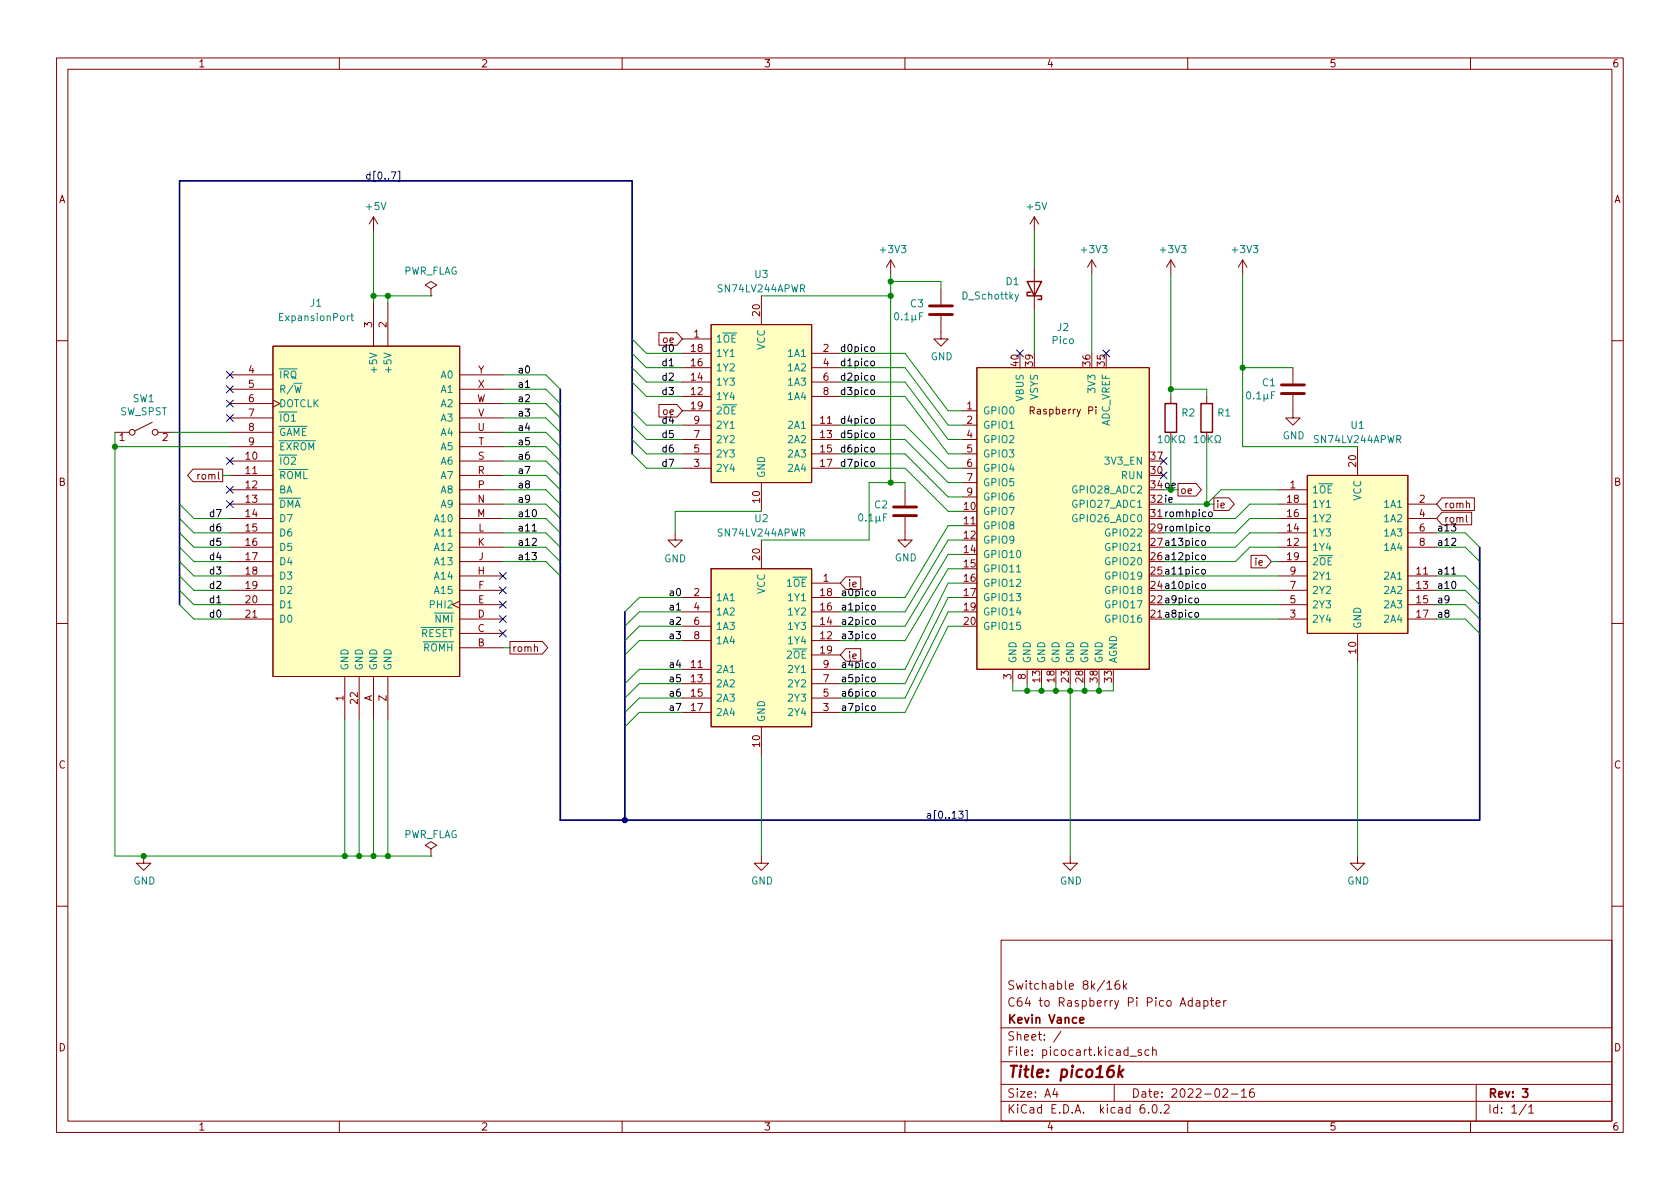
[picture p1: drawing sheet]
<svg xmlns="http://www.w3.org/2000/svg" width="297mm" height="210mm" viewBox="0 0 297 210" stroke-linecap="round" stroke-linejoin="round" font-family="sans-serif">
<g fill="none" stroke="#840000" stroke-width=".18">
<path d="M10 10.2h277v190.1h-277zM12 12.2h273v186.1h-273zM60 10.2v2M110 10.2v2M160 10.2v2M210 10.2v2M260 10.2v2M66 38.3v2.6M66 38.3l-.7 1.3M66 38.3l.8 1.3M182.9 38.3v2.6M182.9 38.3l-.8 1.3"/>
<path d="M182.9 38.3l.7 1.3M66 53.6v7.6M68.6 53.6v7.6M76.2 51l1-.6-1-.6-1 .6 1 .6v1.3M76.2 52.3h.1M116.5 58.8h3.2l.9 1.1-.9 1.1h-3.2zM120.6 59.9h5.1M125.7 57.4h17.8v27.9h-17.8zM134.6 52.3v5.1M157.5 46l-.8 1.2M157.5 46v2.5M157.5 46l.7 1.2"/>
<path d="M166.4 55.9v4h1.2l-1.2 1.3-1.3-1.3h1.3M166.4 51v2.8M182.9 47.2v7.7M193 46l-.7 1.2M193 46v2.5M193 46l.8 1.2M207 46v2.5M207 46l-.8 1.2M207 46l.8 1.2M219.7 46l-.8 1.2M219.7 46v2.5M219.7 46l.8 1.2"/>
<path d="M10 60.2h2M20.3 76.4h2.6M26.9 74.7l-3 1.5M27.9 76.4h2.6M40.6 66.3h7.7M40.6 68.8h7.7M40.6 71.4h7.7M40.6 73.9h7.7M40.6 76.4h7.7M40.6 79h7.7M48.3 61.2h33v58.4h-33zM48.3 70.7l1.2 .7-1.2 .6"/>
<path d="M81.3 66.3h7.6M81.3 68.8h7.6M81.3 71.4h7.6M81.3 73.9h7.6M81.3 76.4h7.6M81.3 79h7.6M116.5 71.5h3.2l.9 1.1-.9 1.1h-3.2zM120.6 75.2h5.1M120.6 70.1h5.1M120.6 77.7h5.1M120.6 67.6h5.1M120.6 65h5.1"/>
<path d="M120.6 62.5h5.1M120.6 72.6h5.1M143.5 75.2h5.1M143.5 70.1h5.1M143.5 77.7h5.1M143.5 67.6h5.1M143.5 65h5.1M143.5 62.5h5.1M170.2 75.2h2.5M170.2 77.7h2.5M170.2 72.6h2.5M172.7 65h30.5v53.4h-30.5z"/>
<path d="M193.8 71.9v.2M193.8 72.4v.8M207 70.1v1.3M207 76.4v1.3M213.4 70.1v1.3M213.4 76.4v1.3M228.6 69.8v4.1h1.3l-1.3 1.3-1.3-1.3h1.3M228.6 65v2.8M240 79v5.1M285 60.2h2M34.1 83h5.3v2.2h-5.3l-.9-1.1zM40.6 81.5h7.7"/>
<path d="M40.6 84.1h7.7M40.6 86.6h7.7M40.6 89.1h7.7M40.6 91.7h7.7M40.6 94.2h7.7M40.6 96.8h7.7M40.6 99.3h7.7M81.3 81.5h7.6M81.3 84.1h7.6M81.3 86.6h7.6M81.3 89.1h7.6M81.3 91.7h7.6"/>
<path d="M81.3 94.2h7.6M81.3 96.8h7.6M81.3 99.3h7.6M119.4 94.2v1.3h1.2l-1.2 1.3-1.3-1.3h1.3M120.6 80.3h5.1M120.6 82.8h5.1M134.6 85.3v5.1M134.6 95.5v5.1M143.5 80.3h5.1M143.5 82.8h5.1M160 91.4v4.1h1.3l-1.3 1.3-1.3-1.3h1.3M160 86.6v2.8"/>
<path d="M170.2 80.3h2.5M170.2 82.8h2.5M170.2 93h2.5M170.2 85.3h2.5M170.2 87.9h2.5M208.3 85.5h3.2l.9 1.1-.9 1.1h-3.2zM214.6 88h2.7l.9 1.1-.9 1.2h-2.7zM221.2 98.2h2.6l1 1.1-1 1.1h-2.6zM226.1 86.6h5M226.1 89.1h5M226.1 91.7h5M226.1 94.2h5"/>
<path d="M226.1 96.8h5M226.1 99.3h5M231.1 84.1h17.8v27.9h-17.8zM248.9 89.1h5.1M248.9 91.7h5.1M248.9 94.2h5.1M248.9 96.8h5.1M255 90.6h5.2v2.2h-5.2l-1-1.1zM255 88h5.7v2.3h-5.7l-1-1.2zM259.3 91.1v1.1l.2 .2M259.3 89.1l.2-.1h.3v.8M10 110.2h2"/>
<path d="M40.6 101.8h7.7M40.6 104.4h7.7M40.6 106.9h7.7M40.6 109.5h7.7M61 119.6v7.6M63.5 119.6v7.6M66 119.6v7.6M68.6 119.6v7.6M81.3 106.3l-1.3 .6 1.3 .7M81.3 101.8h7.6M81.3 104.4h7.6M81.3 106.9h7.6"/>
<path d="M81.3 109.5h7.6M81.3 114.5h7.6M81.3 112h7.6M90.2 113.4h5.7l1 1.1-1 1.2h-5.7zM94.5 114.5l.2-.1h.3v.8M120.6 118.4h5.1M120.6 113.3h5.1M120.6 110.7h5.1M120.6 108.2h5.1M120.6 105.7h5.1M125.7 100.6h17.8v27.9h-17.8zM143.5 103.1h5.1"/>
<path d="M143.5 118.4h5.1M143.5 113.3h5.1M143.5 110.7h5.1M143.5 108.2h5.1M143.5 105.7h5.1M143.5 115.8h5.1M149.5 114.7h2.7v2.2h-2.7l-.9-1.1zM149.5 102h2.7v2.2h-2.7l-.9-1.1zM179.1 118.4v2.5M181.6 118.4v2.5M226.1 101.8h5M226.1 104.4h5"/>
<path d="M226.1 106.9h5M226.1 109.5h5M240 112v5.1M248.9 101.8h5.1M248.9 104.4h5.1M248.9 106.9h5.1M248.9 109.5h5.1M285 110.2h2M120.6 120.9h5.1M120.6 123.4h5.1M120.6 126h5.1M134.6 128.5v5.1"/>
<path d="M143.5 120.9h5.1M143.5 123.4h5.1M143.5 126h5.1M25.4 151.4v1.2h1.3l-1.3 1.3-1.3-1.3h1.3M76.2 150.1l1-.6-1-.7-1 .7 1 .6v1.3M76.2 151.4h.1M134.6 151.4v1.2h1.3l-1.3 1.3-1.3-1.3h1.3M189.2 151.4v1.2h1.3l-1.3 1.3-1.2-1.3h1.2M240 151.4v1.2h1.3l-1.3 1.3-1.2-1.3h1.2M10 160.2h2M177 166.3h108v32h-108zM195.7 173.9l.4-.5v1.5"/>
<path d="M195.7 174.9h.9M197.9 173.4a.59 .59 0 0 0-.8 .7v.5l.2 .3h.4l.2-.1 .1-.5-.1-.2-.5-.1-.3 .3M198.6 173.4v1.5M198.8 174.4l.4 .5M199.2 173.9l-.6 .6M210.8 177l-.4-.1-.3 .3v.4l.1 .3h.6M210.8 176.4v1.5M211.5 177h.6v.9M212.1 177.3l-.5 .1a.29 .29 0 0 0-.2 .2 .29 .29 0 0 0 .2 .3h.5M212.9 177l.4-.1 .3 .3v.4l-.2 .3h-.5M212.9 176.9v1.5M214 176.9h.6"/>
<path d="M214.2 176.4v1.3l.4 .2M215 177.4l.7-.1-.1-.3-.4-.1-.2 .2 .1 .8h.5M216.4 176.9v1M216.8 176.9l-.3 .1-.1 .2M285 160.2h2M60 198.3v2M110 198.3v2M160 198.3v2M177 194.8h108M177 191.8h108M177 187.8h108M177 181.8h108"/>
<path d="M186.5 192.5l-.4 1h1M186.9 193v1M187.6 182.4l-1.3 1.9M197 191.8v3M199.8 186.8h1.1M201.8 185.7l-.4-.1-.2 .2 .1 .3 .5 .1v.4h-.6M202.3 195.3a.59 .59 0 0 0-.7 .7v.5l.1 .3h.4l.3-.1v-.5l-.1-.2-.4-.1-.3 .3M203.1 196.7v.1M203.1 185.7l-.4-.1-.3 .3v.4l.2 .3h.5M203.8 185.8l.2-.2 .4 .1v.9M203.8 185.1v1.5M203.9 195.4l.2-.1a.81 .81 0 0 1 .6 .7 .81 .81 0 0 1-.3 .8h-.2a.81 .81 0 0 1-.6-.6 .81 .81 0 0 1 .3-.8z"/>
<path d="M205.2 196.7v.1M205.9 195.5l.5-.2 .2 .2 .1 .3-.9 1h.9M210 198.3v2M216.2 192.7l.6-.2 .2 .2 .1 .3-1 1h1M217.7 193.5h1.2M219.5 193l.4-.5v1.5M219.5 194h.9M221.6 192.5a.59 .59 0 0 0-.7 .7v.5l.2 .3h.4l.2-.1 .1-.5-.2-.2-.4-.1-.3 .3M260 198.3v2M261 191.8v6.5M269.9 195.3l-1.3 1.9M270.3 195.8l.4-.5v1.5"/>
<path d="M270.3 196.8h.9"/>
<circle cx="23.4" cy="76.4" r=".51"/>
<circle cx="27.4" cy="76.4" r=".51"/>
</g>
<path d="M190.9 180.4l.7-.1v-.3l-.5-.1-.2 .2 .1 .8h.6M269.2 192.5h.9l-.5 .6 .5 .1v.7l-.3 .1h-.4l-.2-.1" fill="none" stroke="#840000" stroke-width=".3"/>
<path d="M198 188.5l-.3 2M198 189.7l.5 .8M198.6 189.1l-.8 .8" fill="none" stroke="#840000" stroke-width=".4"/>
<g fill="#ffffc2" stroke="#ffffc2" stroke-width=".18">
<path d="M48.3 61.2h33v58.4h-33z"/>
<path d="M125.7 100.6h17.8v27.9h-17.8z"/>
<path d="M125.7 57.4h17.8v27.9h-17.8z"/>
<path d="M231.1 84.1h17.8v27.9h-17.8z"/>
<path d="M172.7 65h30.5v53.4h-30.5z"/>
</g>
<g fill="none" stroke="#008484" stroke-width=".18">
<path d="M61.8 55.9l-.4 .2M62 55.9h.5M62.2 55.4v1.1l.3 .2M158.3 55.4l.2-.1a.68 .68 0 0 1 .4 .6 .68 .68 0 0 1-.4 .7l-.2-.1-.1-.4zM159.4 56.5v.1M160 55.7l.3-.4v1.3M160 56.6h.7M161.3 55.7v1.3M161.9 56.4l.1 .2M161.9 55.7l-.1 .8-.4 .1-.1-.2M162.6 55.9h.4M163.2 55.3h-.6v1.3"/>
<path d="M180.1 52l-.4 1.2-.2 .1M204.8 77.4l.4-.4v1.3M204.8 78.3h.7M206.1 77.1l.2-.1a.68 .68 0 0 1 .4 .7 .68 .68 0 0 1-.4 .6l-.2-.1-.1-.4zM207.3 77v1.3M207.5 77.6l.5 .7M208 77l-.7 .7M208.5 78.3h.3v-.2a.54 .54 0 0 1-.3-.8 .54 .54 0 0 1 .8-.2 .58 .58 0 0 1-.2 1v.2h.3M211.1 77.4l.4-.4v1.3M211.1 78.3h.8M212.5 77.1l.2-.1a.68 .68 0 0 1 .4 .7 .68 .68 0 0 1-.4 .6l-.2-.1-.1-.4zM213.6 77v1.3"/>
<path d="M213.8 77.6l.5 .7M214.3 77l-.7 .7M214.8 78.3h.3v-.2a.54 .54 0 0 1-.2-.8 .54 .54 0 0 1 .7-.2 .58 .58 0 0 1-.1 1v.2h.3M220.5 69.4l.2-.1a.68 .68 0 0 1 .4 .6 .68 .68 0 0 1-.4 .6l-.2-.1-.1-.3zM221.7 70.4v.1M222.2 69.6l.4-.3v1.2M222.2 70.5h.7M223.5 69.7v1.3M224.1 70.4l.2 .1M224.1 69.7l-.1 .8h-.3l-.2-.1M224.8 69.9h.4M225.4 69.3h-.6v1.2"/>
<path d="M151.9 91l.2-.1a.68 .68 0 0 1 .5 .6 .68 .68 0 0 1-.5 .6l-.2-.1-.1-.3zM153.1 92v.1M153.6 91.2l.4-.3v1.2M153.6 92.1h.8M154.9 91.3v1.3M155.5 92l.2 .1M155.5 91.3l-.1 .8h-.3l-.2-.1M156.2 91.5h.5M156.8 90.9h-.6v1.2M179.7 101.2h.8"/>
</g>
<path d="M164.3 55.6h4.1M164.3 54.1h4.1M226.6 69.6h4M226.6 68.1h4M158 91.2h4.1M158 89.7h4.1" fill="none" stroke="#840000" stroke-width=".51"/>
<path d="M181.6 49.8h2.5l-1.2 2.5zM182.2 51.7h-.6v.6h2.5v.7h-.6M206 71.4h2v5h-2zM212.3 71.4h2.1v5h-2.1z" fill="none" stroke="#840000" stroke-width=".25"/>
<g fill="none" stroke="#000084" stroke-width=".18">
<path d="M65.4 30.9l-.3-.1-.3 .3 .1 .5h.5M40 70.8l1.2 1.2M40 68.2l1.2 1.2M40 73.3l1.2 1.2M40 65.7l1.2 1.2M41.2 70.8l-1.2 1.2M41.2 68.2l-1.2 1.2M41.2 73.3l-1.2 1.2M41.2 65.7l-1.2 1.2M179.7 61.9l1.2 1.2M180.9 61.9l-1.2 1.2M195 61.9l1.2 1.2"/>
<path d="M196.2 61.9l-1.2 1.2M40 80.9l1.2 1.2M40 86l1.2 1.2M40 88.5l1.2 1.3M41.2 80.9l-1.2 1.2M41.2 86l-1.2 1.2M41.2 88.5l-1.2 1.3M205.1 83.5l1.2 1.2M205.1 80.9l1.2 1.2M206.3 83.5l-1.2 1.2M206.3 80.9l-1.2 1.2M88.3 103.8l1.2 1.2"/>
<path d="M88.3 106.3l1.2 1.2M88.3 101.2l1.2 1.3M88.3 108.9l1.2 1.2M88.3 111.4l1.2 1.2M89.5 103.8l-1.2 1.2M89.5 106.3l-1.2 1.2M89.5 101.2l-1.2 1.3M89.5 108.9l-1.2 1.2M89.5 111.4l-1.2 1.2M164 143.9h.5v.8M164.5 144.2h-.4l-.2 .2 .2 .3 .4-.1"/>
</g>
<g fill="none" stroke="#000" stroke-width=".18">
<path d="M94.1 93.9h.7M212.5 98.3l.2-.2 .4 .2v.4l-.1 .2-.3 .1-.2-.1zM212.5 95.7l.2-.1 .4 .1v.5l-.1 .2h-.3l-.2-.1zM213.3 93.2l.1-.1 .4 .1 .1 .5-.2 .1-.3 .1-.1-.1zM213.8 90.6l.3-.1 .2 .3v.3l-.2 .3-.3-.1-.1-.2zM154.2 107.1l.3-.1 .3 .3v.3l-.3 .3-.3-.1-.1-.2zM154.2 119.8l.3-.1 .3 .3v.3l-.3 .3-.3-.1-.1-.2zM154.2 117.3l.3-.1 .3 .2v.4l-.3 .2h-.3l-.1-.2zM154.2 104.6l.3-.1 .3 .2v.4l-.3 .2h-.3l-.1-.2zM154.2 109.6h.3l.3 .2v.4l-.3 .2h-.3l-.1-.2zM154.2 112.2l.3-.1 .3 .3v.3l-.3 .3-.3-.1-.1-.2zM211.4 105.8h.3l.2 .2v.4l-.2 .2-.3-.1-.1-.1z"/>
<path d="M211.4 108.4l.3-.1 .2 .2v.4l-.2 .2h-.3l-.1-.2zM212.5 100.8l.2-.1 .4 .1v.5l-.1 .2h-.3l-.2-.1zM212.5 103.3l.2-.1 .4 .1v.5l-.1 .2-.3 .1-.2-.2zM256.7 101.5h.7M154.2 124.9l.3-.1 .3 .3v.3l-.3 .3-.3-.1-.1-.2zM154.2 122.3h.3l.3 .2v.4l-.3 .2h-.3l-.1-.2z"/>
</g>
<path d="M99.1 68.8v76.2h162.5v-48.2M111.8 80.3v-48.3h-80.1v74.9M110.5 108.2v36.8" fill="none" stroke="#000084" stroke-width=".3"/>
<g fill="none" stroke="#008400" stroke-width=".18">
<path d="M66 52.3h10.2M66 40.9v12.7M68.6 52.3v1.3M111.8 59.9l2.5 2.6h6.3M134.6 52.3h22.9M157.5 48.5v36.8M157.5 49.8h8.9v1.2M182.9 40.9v6.3M182.9 54.9v7.6M193 48.5v14M207 48.5v21.6M219.7 48.5v30.5h20.3"/>
<path d="M20.3 79h20.3M20.3 76.4v75h55.9M30.5 76.4h10.1M88.9 68.8h7.6l2.6 2.6M88.9 79h7.6l2.6 2.5M88.9 76.4h7.6l2.6 2.6M88.9 71.4h7.6l2.6 2.5M88.9 66.3h7.6l2.6 2.5M88.9 73.9h7.6l2.6 2.5M111.8 62.5l2.5 2.5h6.3M111.8 67.6l2.5 2.5h6.3M111.8 72.6l2.5 2.6h6.3"/>
<path d="M111.8 75.2l2.5 2.5h6.3M111.8 77.7l2.5 2.6h6.3M111.8 65l2.5 2.6h6.3M148.6 65h11.4l7.6 10.2h2.6M148.6 77.7h11.4l7.6 7.6h2.6M148.6 70.1h11.4l7.6 10.2h2.6M148.6 75.2h11.4l7.6 7.6h2.6M148.6 67.6h11.4l7.6 10.1h2.6M148.6 62.5h11.4l7.6 10.1h2.6M207 77.7v8.9h1.3M207 68.8h6.4v1.3M213.4 77.7v11.4l2.5-2.5h10.2"/>
<path d="M219.7 65h8.9M31.7 91.7l2.6 2.5h6.3M31.7 94.2l2.6 2.6h6.3M31.7 99.3l2.6 2.5h6.3M31.7 96.8l2.6 2.5h6.3M31.7 89.1l2.6 2.6h6.3M39.4 84.1h1.2M88.9 94.2h7.6l2.6 2.6M88.9 89.1h7.6l2.6 2.6M88.9 96.8h7.6l2.6 2.5M88.9 99.3h7.6l2.6 2.5M88.9 86.6h7.6l2.6 2.5"/>
<path d="M88.9 91.7h7.6l2.6 2.5M88.9 84.1h7.6l2.6 2.5M88.9 81.5h7.6l2.6 2.6M111.8 80.3l2.5 2.5h6.3M134.6 90.4h-15.2v3.8M148.6 82.8h11.4l7.6 7.6h2.6M148.6 80.3h11.4l7.6 7.6h2.6M160 86.6v-1.3h-6.3v10.2h-19.1M170.2 95.5h-2.6l-7.6 12.7h-11.4M170.2 98h-2.6l-7.6 12.7h-11.4M170.2 93h-2.6l-7.6 12.7h-11.4M205.7 89.1h8.9"/>
<path d="M224.8 99.3h1.3M226.1 91.7h-5.1l-2.6 2.5h-12.7M226.1 94.2h-5.1l-2.6 2.6h-12.7M226.1 89.1h-5.1l-2.6 2.6h-12.7M226.1 96.8h-5.1l-2.6 2.5h-12.7M254 94.2h5.1l2.5 2.6M254 96.8h5.1l2.5 2.5M31.7 101.8l2.6 2.6h6.3M31.7 106.9l2.6 2.6h6.3M31.7 104.4l2.6 2.5h6.3M88.9 114.5h1.3M120.6 113.3h-7.6l-2.5 2.5"/>
<path d="M120.6 108.2h-7.6l-2.5 2.5M120.6 110.7h-7.6l-2.5 2.6M120.6 105.7h-7.6l-2.5 2.5M120.6 118.4h-7.6l-2.5 2.5M170.2 103.1h-2.6l-7.6 15.3h-11.4M170.2 100.6h-2.6l-7.6 12.7h-11.4M170.2 108.2h-2.6l-7.6 15.2h-11.4M170.2 110.7h-2.6l-7.6 15.3h-11.4M170.2 105.7h-2.6l-7.6 15.2h-11.4M205.7 104.4h20.4M205.7 101.8h20.4M205.7 109.5h20.4"/>
<path d="M205.7 106.9h20.4M240 117.1v34.3M254 104.4h5.1l2.5 2.5M254 101.8h5.1l2.5 2.6M254 109.5h5.1l2.5 2.5M254 106.9h5.1l2.5 2.6M61 127.2v24.2M63.5 127.2v24.2M66 127.2v24.2M68.6 127.2v24.2M120.6 123.4h-7.6l-2.5 2.6M120.6 126h-7.6l-2.5 2.5"/>
<path d="M120.6 120.9h-7.6l-2.5 2.5M134.6 133.6v17.8M179.1 120.9v1.3h17.7v-1.3M181.6 120.9v1.3M184.1 120.9v1.3M186.7 120.9v1.3M189.2 120.9v30.5M191.8 120.9v1.3M194.3 120.9v1.3"/>
</g>
<g fill="#008400" stroke="#008400" stroke-width=".18">
<circle cx="20.3" cy="79" r=".46"/>
<circle cx="66" cy="52.3" r=".46"/>
<circle cx="68.6" cy="52.3" r=".46"/>
<circle cx="68.6" cy="151.4" r=".46"/>
<circle cx="66" cy="151.4" r=".46"/>
<circle cx="25.4" cy="151.4" r=".46"/>
<circle cx="63.5" cy="151.4" r=".46"/>
<circle cx="61" cy="151.4" r=".46"/>
<circle cx="194.3" cy="122.2" r=".46"/>
<circle cx="213.4" cy="89.1" r=".46"/>
<circle cx="184.1" cy="122.2" r=".46"/>
<circle cx="181.6" cy="122.2" r=".46"/>
<circle cx="191.8" cy="122.2" r=".46"/>
<circle cx="189.2" cy="122.2" r=".46"/>
<circle cx="186.7" cy="122.2" r=".46"/>
<circle cx="157.5" cy="49.8" r=".46"/>
<circle cx="157.5" cy="52.3" r=".46"/>
<circle cx="157.5" cy="85.3" r=".46"/>
<circle cx="207" cy="68.8" r=".46"/>
<circle cx="207" cy="86.6" r=".46"/>
<circle cx="219.7" cy="65" r=".46"/>
</g>
<circle cx="110.5" cy="145" r=".46" fill="#000084" stroke="#000084" stroke-width=".18"/>
<text font-size="2.8" fill="#840000" x="178" y="190.6">Title: pico16k</text>
<g font-size="2.1" fill="#840000">
<text x="178" y="178">C64 to Raspberry Pi Pico Adapter</text>
<text x="178" y="175">Switchable 8k/16k</text>
<text x="178" y="184">Sheet: /</text>
<text x="178" y="181">Kevin Vance</text>
<text x="178" y="186.7">File: picocart.kicad_sch</text>
<text x="178" y="196.9">KiCad E.D.A. kicad 6.0.2</text>
<text x="178" y="194.1">Size: A4</text>
<text x="200" y="194.1">Date: 2022-02-16</text>
<text x="263" y="194.1">Rev: 3</text>
<text x="263" y="196.9">Id: 1/1</text>
</g>
<g font-size="1.8" fill="#840000">
<text x="35" y="11.9">1</text>
<text x="85" y="11.9">2</text>
<text x="135" y="11.9">3</text>
<text x="185" y="11.9">4</text>
<text x="235" y="11.9">5</text>
<text x="285" y="11.9">6</text>
<text x="10.3" y="35.9">A</text>
<text x="285.3" y="35.9">A</text>
<text x="65.8" y="57.9" transform="rotate(-90 65.8 57.9)">3</text>
<text x="68.3" y="57.9" transform="rotate(-90 68.3 57.9)">2</text>
<text x="122.7" y="59.7">1</text>
<text x="134.4" y="55.8" transform="rotate(-90 134.4 55.8)">20</text>
<text x="117.3" y="60.7">oe</text>
<text x="122.2" y="64.8">16</text>
<text x="122.2" y="62.2">18</text>
<text x="145.6" y="62.2">2</text>
<text x="145.6" y="64.8">4</text>
<text x="180.1" y="64.7" transform="rotate(-90 180.1 64.7)">40</text>
<text x="182.6" y="64.7" transform="rotate(-90 182.6 64.7)">39</text>
<text x="192.8" y="64.7" transform="rotate(-90 192.8 64.7)">36</text>
<text x="195.3" y="64.7" transform="rotate(-90 195.3 64.7)">35</text>
<text x="44" y="66">4</text>
<text x="44" y="68.6">5</text>
<text x="44" y="71.1">6</text>
<text x="84.3" y="71.1">W</text>
<text x="84.5" y="68.6">X</text>
<text x="84.5" y="66">Y</text>
<text x="122.2" y="69.8">12</text>
<text x="122.2" y="67.3">14</text>
<text x="145.6" y="67.3">6</text>
<text x="145.6" y="69.8">8</text>
<text x="21.1" y="78">1</text>
<text x="28.7" y="78">2</text>
<text x="44" y="73.7">7</text>
<text x="44" y="76.2">8</text>
<text x="84.5" y="76.2">U</text>
<text x="84.5" y="73.7">V</text>
<text x="117.3" y="73.4">oe</text>
<text x="122.2" y="72.4">19</text>
<text x="122.7" y="77.5">7</text>
<text x="122.7" y="74.9">9</text>
<text x="145.1" y="74.9">11</text>
<text x="145.1" y="77.5">13</text>
<text x="171" y="72.4">1</text>
<text x="171" y="74.9">2</text>
<text x="171" y="77.5">4</text>
<text x="182.5" y="73.3">Raspberry Pi</text>
<text x="43.5" y="81.3">10</text>
<text x="43.5" y="83.8">11</text>
<text x="44" y="78.7">9</text>
<text x="84.5" y="83.8">R</text>
<text x="84.5" y="81.3">S</text>
<text x="84.5" y="78.7">T</text>
<text x="122.7" y="82.5">3</text>
<text x="122.7" y="80">5</text>
<text x="145.1" y="80">15</text>
<text x="145.1" y="82.5">17</text>
<text x="171" y="80">5</text>
<text x="171" y="82.5">6</text>
<text x="203.5" y="83.8">30</text>
<text x="203.5" y="81.3">37</text>
<text x="239.8" y="82.5" transform="rotate(-90 239.8 82.5)">20</text>
<text x="10.3" y="85.9">B</text>
<text x="35.2" y="84.8">roml</text>
<text x="43.5" y="86.4">12</text>
<text x="43.5" y="88.9">13</text>
<text x="84.5" y="88.9">N</text>
<text x="84.5" y="86.4">P</text>
<text x="134.4" y="88.9" transform="rotate(-90 134.4 88.9)">10</text>
<text x="171" y="85.1">7</text>
<text x="171" y="87.6">9</text>
<text x="208.6" y="87.3">oe</text>
<text x="214.9" y="89.9">ie</text>
<text x="227.6" y="88.9">18</text>
<text x="228.1" y="86.4">1</text>
<text x="251" y="88.9">2</text>
<text x="255.3" y="89.9">romh</text>
<text x="285.3" y="85.9">B</text>
<text x="43.5" y="91.4">14</text>
<text x="43.5" y="94">15</text>
<text x="84.4" y="91.4">M</text>
<text x="84.5" y="94">L</text>
<text x="170.5" y="90.2">10</text>
<text x="170.5" y="92.7">11</text>
<text x="170.5" y="95.2">12</text>
<text x="227.6" y="94">14</text>
<text x="227.6" y="91.4">16</text>
<text x="251" y="91.4">4</text>
<text x="251" y="94">6</text>
<text x="255.3" y="92.4">roml</text>
<text x="43.5" y="96.5">16</text>
<text x="43.5" y="99.1">17</text>
<text x="43.5" y="101.6">18</text>
<text x="84.5" y="101.6">H</text>
<text x="84.5" y="96.5">K</text>
<text x="84.6" y="99.1">J</text>
<text x="134.4" y="99" transform="rotate(-90 134.4 99)">20</text>
<text x="170.5" y="97.8">14</text>
<text x="170.5" y="100.3">15</text>
<text x="222" y="100">ie</text>
<text x="227.6" y="96.5">12</text>
<text x="227.6" y="99.1">19</text>
<text x="228.1" y="101.6">9</text>
<text x="250.5" y="101.6">11</text>
<text x="251" y="96.5">8</text>
<text x="43.5" y="104.1">19</text>
<text x="43.5" y="106.7">20</text>
<text x="84.5" y="106.7">E</text>
<text x="84.5" y="104.1">F</text>
<text x="122.7" y="105.4">2</text>
<text x="122.7" y="107.9">4</text>
<text x="145.1" y="107.9">16</text>
<text x="145.1" y="105.4">18</text>
<text x="145.6" y="102.9">1</text>
<text x="149.9" y="103.8">ie</text>
<text x="170.5" y="102.9">16</text>
<text x="170.5" y="105.4">17</text>
<text x="170.5" y="107.9">19</text>
<text x="228.1" y="106.7">5</text>
<text x="228.1" y="104.1">7</text>
<text x="250.5" y="104.1">13</text>
<text x="250.5" y="106.7">15</text>
<text x="43.5" y="109.2">21</text>
<text x="84.5" y="111.8">C</text>
<text x="84.5" y="109.2">D</text>
<text x="122.7" y="110.5">6</text>
<text x="122.7" y="113">8</text>
<text x="145.1" y="113">12</text>
<text x="145.1" y="110.5">14</text>
<text x="170.5" y="110.5">20</text>
<text x="228.1" y="109.2">3</text>
<text x="250.5" y="109.2">17</text>
<text x="84.5" y="114.3">B</text>
<text x="90.5" y="115.3">romh</text>
<text x="122.2" y="118.1">11</text>
<text x="145.1" y="115.6">19</text>
<text x="145.6" y="118.1">9</text>
<text x="149.9" y="116.5">ie</text>
<text x="239.8" y="115.5" transform="rotate(-90 239.8 115.5)">10</text>
<text x="60.7" y="123.9" transform="rotate(-90 60.7 123.9)">1</text>
<text x="63.2" y="124.4" transform="rotate(-90 63.2 124.4)">22</text>
<text x="65.8" y="124.1" transform="rotate(-90 65.8 124.1)">A</text>
<text x="68.3" y="124" transform="rotate(-90 68.3 124)">Z</text>
<text x="122.2" y="120.6">13</text>
<text x="122.2" y="123.2">15</text>
<text x="122.2" y="125.7">17</text>
<text x="145.6" y="125.7">3</text>
<text x="145.6" y="123.2">5</text>
<text x="145.6" y="120.6">7</text>
<text x="178.8" y="120.1" transform="rotate(-90 178.8 120.1)">3</text>
<text x="181.4" y="120.1" transform="rotate(-90 181.4 120.1)">8</text>
<text x="183.9" y="120.6" transform="rotate(-90 183.9 120.6)">13</text>
<text x="186.4" y="120.6" transform="rotate(-90 186.4 120.6)">18</text>
<text x="189" y="120.6" transform="rotate(-90 189 120.6)">23</text>
<text x="191.5" y="120.6" transform="rotate(-90 191.5 120.6)">28</text>
<text x="194.1" y="120.6" transform="rotate(-90 194.1 120.6)">38</text>
<text x="196.6" y="120.6" transform="rotate(-90 196.6 120.6)">33</text>
<text x="10.3" y="135.9">C</text>
<text x="134.4" y="132" transform="rotate(-90 134.4 132)">10</text>
<text x="285.3" y="135.9">C</text>
<text x="10.3" y="185.9">D</text>
<text x="285.3" y="185.9">D</text>
<text x="35" y="199.9">1</text>
<text x="85" y="199.9">2</text>
<text x="135" y="199.9">3</text>
<text x="185" y="199.9">4</text>
<text x="235" y="199.9">5</text>
<text x="285" y="199.9">6</text>
</g>
<g font-size="1.8" fill="#000084">
<text x="65.9" y="31.7">d[0..7]</text>
<text x="165.4" y="144.8">a[0..13]</text>
</g>
<g font-size="1.8" fill="#008484">
<text x="64.8" y="37.1">+5V</text>
<text x="181.7" y="37.1">+5V</text>
<text x="155.8" y="44.7">+3V3</text>
<text x="191.3" y="44.7">+3V3</text>
<text x="205.3" y="44.7">+3V3</text>
<text x="218" y="44.7">+3V3</text>
<text x="71.2" y="48.6">PWR_FLAG</text>
<text x="127.1" y="51.7">SN74LV244APWR</text>
<text x="133.5" y="49.1">U3</text>
<text x="170.3" y="53">D_Schottky</text>
<text x="177.9" y="50.4">D1</text>
<text x="49.6" y="56.8">ExpansionPort</text>
<text x="54.9" y="54.2">J1</text>
<text x="161" y="54.3">C3</text>
<text x="187" y="58.5">J2</text>
<text x="66.7" y="65.4" transform="rotate(-90 66.7 65.4)">+5V</text>
<text x="69.2" y="65.4" transform="rotate(-90 69.2 65.4)">+5V</text>
<text x="126.5" y="60.6">1~{OE}</text>
<text x="126.5" y="65.7">1Y2</text>
<text x="126.5" y="63.1">1Y1</text>
<text x="135.3" y="61.9" transform="rotate(-90 135.3 61.9)">VCC</text>
<text x="139.5" y="63.1">1A1</text>
<text x="139.5" y="65.7">1A2</text>
<text x="164.5" y="63.7">GND</text>
<text x="186.1" y="60.8">Pico</text>
<text x="23.5" y="71.1">SW1</text>
<text x="49.3" y="66.9">~{IRQ}</text>
<text x="49.3" y="69.5">R/~{W}</text>
<text x="78" y="69.5">A1</text>
<text x="78" y="66.9">A0</text>
<text x="126.5" y="70.7">1Y4</text>
<text x="126.5" y="68.2">1Y3</text>
<text x="139.5" y="68.2">1A3</text>
<text x="139.5" y="70.7">1A4</text>
<text x="181" y="70.9" transform="rotate(-90 181 70.9)">VBUS</text>
<text x="183.5" y="70.8" transform="rotate(-90 183.5 70.8)">VSYS</text>
<text x="193.7" y="69.2" transform="rotate(-90 193.7 69.2)">3V3</text>
<text x="223.2" y="68.3">C1</text>
<text x="21.2" y="73.4">SW_SPST</text>
<text x="49.3" y="72">DOTCLK</text>
<text x="49.3" y="74.5">~{IO1}</text>
<text x="49.3" y="77.1">~{GAME}</text>
<text x="78" y="77.1">A4</text>
<text x="78" y="74.5">A3</text>
<text x="78" y="72">A2</text>
<text x="126.5" y="73.3">2~{OE}</text>
<text x="126.5" y="75.8">2Y1</text>
<text x="139.5" y="75.8">2A1</text>
<text x="173.7" y="73.3">GPIO0</text>
<text x="173.7" y="75.8">GPIO1</text>
<text x="196.2" y="75.6" transform="rotate(-90 196.2 75.6)">ADC_VREF</text>
<text x="209" y="73.6">R2</text>
<text x="215.3" y="73.6">R1</text>
<text x="226.8" y="77.7">GND</text>
<text x="238.9" y="75.8">U1</text>
<text x="49.3" y="82.2">~{IO2}</text>
<text x="49.3" y="79.6">~{EXROM}</text>
<text x="78" y="82.2">A6</text>
<text x="78" y="79.6">A5</text>
<text x="126.5" y="83.4">2Y4</text>
<text x="126.5" y="80.9">2Y3</text>
<text x="126.5" y="78.4">2Y2</text>
<text x="139.5" y="78.4">2A2</text>
<text x="139.5" y="80.9">2A3</text>
<text x="139.5" y="83.4">2A4</text>
<text x="173.7" y="78.4">GPIO2</text>
<text x="173.7" y="80.9">GPIO3</text>
<text x="173.7" y="83.4">GPIO4</text>
<text x="195.6" y="82.2">3V3_EN</text>
<text x="232.5" y="78.4">SN74LV244APWR</text>
<text x="49.3" y="84.7">~{ROML}</text>
<text x="49.3" y="87.2">BA</text>
<text x="49.3" y="89.8">~{DMA}</text>
<text x="78" y="89.8">A9</text>
<text x="78" y="87.2">A8</text>
<text x="78" y="84.7">A7</text>
<text x="135.3" y="84.6" transform="rotate(-90 135.3 84.6)">GND</text>
<text x="154.6" y="89.9">C2</text>
<text x="173.7" y="86">GPIO5</text>
<text x="173.7" y="88.5">GPIO6</text>
<text x="190" y="89.8">GPIO27_ADC1</text>
<text x="190" y="87.2">GPIO28_ADC2</text>
<text x="198.4" y="84.7">RUN</text>
<text x="231.9" y="87.2">1~{OE}</text>
<text x="231.9" y="89.8">1Y1</text>
<text x="240.7" y="88.6" transform="rotate(-90 240.7 88.6)">VCC</text>
<text x="244.9" y="89.8">1A1</text>
<text x="49.3" y="92.3">D7</text>
<text x="49.3" y="94.9">D6</text>
<text x="77" y="94.9">A11</text>
<text x="77" y="92.3">A10</text>
<text x="127.1" y="94.9">SN74LV244APWR</text>
<text x="133.5" y="92.3">U2</text>
<text x="173.7" y="91.1">GPIO7</text>
<text x="173.7" y="93.6">GPIO8</text>
<text x="190" y="92.3">GPIO26_ADC0</text>
<text x="195.8" y="94.9">GPIO22</text>
<text x="231.9" y="94.9">1Y3</text>
<text x="231.9" y="92.3">1Y2</text>
<text x="244.9" y="92.3">1A2</text>
<text x="244.9" y="94.9">1A3</text>
<text x="49.3" y="97.4">D5</text>
<text x="49.3" y="99.9">D4</text>
<text x="77" y="99.9">A13</text>
<text x="77" y="97.4">A12</text>
<text x="117.4" y="99.4">GND</text>
<text x="158.2" y="99.3">GND</text>
<text x="173.7" y="96.1">GPIO9</text>
<text x="173.7" y="98.7">GPIO10</text>
<text x="173.7" y="101.2">GPIO11</text>
<text x="195.8" y="99.9">GPIO20</text>
<text x="195.8" y="97.4">GPIO21</text>
<text x="231.9" y="97.4">1Y4</text>
<text x="231.9" y="99.9">2~{OE}</text>
<text x="244.9" y="97.4">1A4</text>
<text x="49.3" y="102.5">D3</text>
<text x="49.3" y="105">D2</text>
<text x="49.3" y="107.6">D1</text>
<text x="76.3" y="107.6">PHI2</text>
<text x="77" y="105">A15</text>
<text x="77" y="102.5">A14</text>
<text x="126.5" y="106.3">1A1</text>
<text x="135.3" y="105.1" transform="rotate(-90 135.3 105.1)">VCC</text>
<text x="137.8" y="103.8">1~{OE}</text>
<text x="139.6" y="106.3">1Y1</text>
<text x="173.7" y="103.8">GPIO12</text>
<text x="173.7" y="106.3">GPIO13</text>
<text x="195.8" y="107.6">GPIO17</text>
<text x="195.8" y="105">GPIO18</text>
<text x="195.8" y="102.5">GPIO19</text>
<text x="231.9" y="107.6">2Y3</text>
<text x="231.9" y="105">2Y2</text>
<text x="231.9" y="102.5">2Y1</text>
<text x="244.9" y="102.5">2A1</text>
<text x="244.9" y="105">2A2</text>
<text x="244.9" y="107.6">2A3</text>
<text x="49.3" y="110.1">D0</text>
<text x="73" y="112.6">~{RESET}</text>
<text x="75.6" y="110.1">~{NMI}</text>
<text x="126.5" y="108.8">1A2</text>
<text x="126.5" y="111.4">1A3</text>
<text x="126.5" y="113.9">1A4</text>
<text x="139.6" y="113.9">1Y4</text>
<text x="139.6" y="111.4">1Y3</text>
<text x="139.6" y="108.8">1Y2</text>
<text x="173.7" y="108.8">GPIO14</text>
<text x="173.7" y="111.4">GPIO15</text>
<text x="195.8" y="110.1">GPIO16</text>
<text x="231.9" y="110.1">2Y4</text>
<text x="240.7" y="111.2" transform="rotate(-90 240.7 111.2)">GND</text>
<text x="244.9" y="110.1">2A4</text>
<text x="61.6" y="118.6" transform="rotate(-90 61.6 118.6)">GND</text>
<text x="64.1" y="118.6" transform="rotate(-90 64.1 118.6)">GND</text>
<text x="66.7" y="118.6" transform="rotate(-90 66.7 118.6)">GND</text>
<text x="69.2" y="118.6" transform="rotate(-90 69.2 118.6)">GND</text>
<text x="73.5" y="115.2">~{ROMH}</text>
<text x="126.5" y="119">2A1</text>
<text x="137.8" y="116.5">2~{OE}</text>
<text x="139.6" y="119">2Y1</text>
<text x="179.7" y="117.3" transform="rotate(-90 179.7 117.3)">GND</text>
<text x="182.2" y="117.3" transform="rotate(-90 182.2 117.3)">GND</text>
<text x="184.8" y="117.3" transform="rotate(-90 184.8 117.3)">GND</text>
<text x="187.3" y="117.3" transform="rotate(-90 187.3 117.3)">GND</text>
<text x="189.9" y="117.3" transform="rotate(-90 189.9 117.3)">GND</text>
<text x="192.4" y="117.3" transform="rotate(-90 192.4 117.3)">GND</text>
<text x="194.9" y="117.3" transform="rotate(-90 194.9 117.3)">GND</text>
<text x="197.5" y="117.3" transform="rotate(-90 197.5 117.3)">AGND</text>
<text x="126.5" y="121.5">2A2</text>
<text x="126.5" y="124.1">2A3</text>
<text x="139.6" y="124.1">2Y3</text>
<text x="139.6" y="121.5">2Y2</text>
<text x="126.5" y="126.6">2A4</text>
<text x="135.3" y="127.8" transform="rotate(-90 135.3 127.8)">GND</text>
<text x="139.6" y="126.6">2Y4</text>
<text x="71.2" y="148.2">PWR_FLAG</text>
<text x="23.6" y="156.4">GND</text>
<text x="132.8" y="156.4">GND</text>
<text x="187.4" y="156.4">GND</text>
<text x="238.2" y="156.4">GND</text>
</g>
<g font-size="1.8">
<text x="117.3" y="64.8">d1</text>
<text x="117.3" y="62.2">d0</text>
<text x="149.2" y="64.8">d1pico</text>
<text x="149.2" y="62.2">d0pico</text>
<text x="91.4" y="71.1">a2</text>
<text x="91.4" y="68.6">a1</text>
<text x="91.4" y="66">a0</text>
<text x="117.3" y="67.3">d2</text>
<text x="117.3" y="69.8">d3</text>
<text x="149.2" y="69.8">d3pico</text>
<text x="149.2" y="67.3">d2pico</text>
<text x="91.4" y="73.6">a3</text>
<text x="91.4" y="76.2">a4</text>
<text x="117.3" y="77.5">d5</text>
<text x="117.3" y="74.9">d4</text>
<text x="149.2" y="74.9">d4pico</text>
<text x="149.2" y="77.5">d5pico</text>
<text x="91.4" y="83.8">a7</text>
<text x="91.4" y="81.3">a6</text>
<text x="91.4" y="78.7">a5</text>
<text x="117.3" y="80">d6</text>
<text x="117.3" y="82.5">d7</text>
<text x="149.2" y="80">d6pico</text>
<text x="149.2" y="82.5">d7pico</text>
<text x="91.4" y="86.3">a8</text>
<text x="91.4" y="88.9">a9</text>
<text x="203.5" y="88.9">32ie</text>
<text x="37.3" y="91.4">d7</text>
<text x="37.3" y="94">d6</text>
<text x="91.4" y="91.4">a10</text>
<text x="91.4" y="94">a11</text>
<text x="203.5" y="94">29romlpico</text>
<text x="203.5" y="91.4">31romhpico</text>
<text x="254" y="94">a13</text>
<text x="37.3" y="99">d4</text>
<text x="37.3" y="101.6">d3</text>
<text x="37.3" y="96.5">d5</text>
<text x="91.4" y="99">a13</text>
<text x="91.4" y="96.5">a12</text>
<text x="203.5" y="101.6">25a11pico</text>
<text x="203.5" y="99.1">26a12pico</text>
<text x="203.5" y="96.5">27a13pico</text>
<text x="254" y="96.5">a12</text>
<text x="254" y="101.6">a11</text>
<text x="37.3" y="104.1">d2</text>
<text x="37.3" y="106.7">d1</text>
<text x="118.7" y="107.9">a1</text>
<text x="118.7" y="105.4">a0</text>
<text x="148.6" y="107.9">a1pico</text>
<text x="148.6" y="105.4">a0pico</text>
<text x="203.5" y="106.7">22a9pico</text>
<text x="203.5" y="104.1">24a10pico</text>
<text x="254" y="106.7">a9</text>
<text x="254" y="104.1">a10</text>
<text x="37.3" y="109.2">d0</text>
<text x="118.7" y="113">a3</text>
<text x="118.7" y="110.5">a2</text>
<text x="148.6" y="110.5">a2pico</text>
<text x="148.6" y="113">a3pico</text>
<text x="203.5" y="109.2">21a8pico</text>
<text x="254" y="109.2">a8</text>
<text x="118.7" y="118.1">a4</text>
<text x="148.6" y="118.1">a4pico</text>
<text x="118.7" y="120.6">a5</text>
<text x="118.7" y="125.7">a7</text>
<text x="118.7" y="123.2">a6</text>
<text x="148.6" y="125.7">a7pico</text>
<text x="148.6" y="120.6">a5pico</text>
<text x="148.6" y="123.2">a6pico</text>
</g>
<text font-size="1.8" fill="#008400" x="203.5" y="86.4">34oe</text>
</svg>
